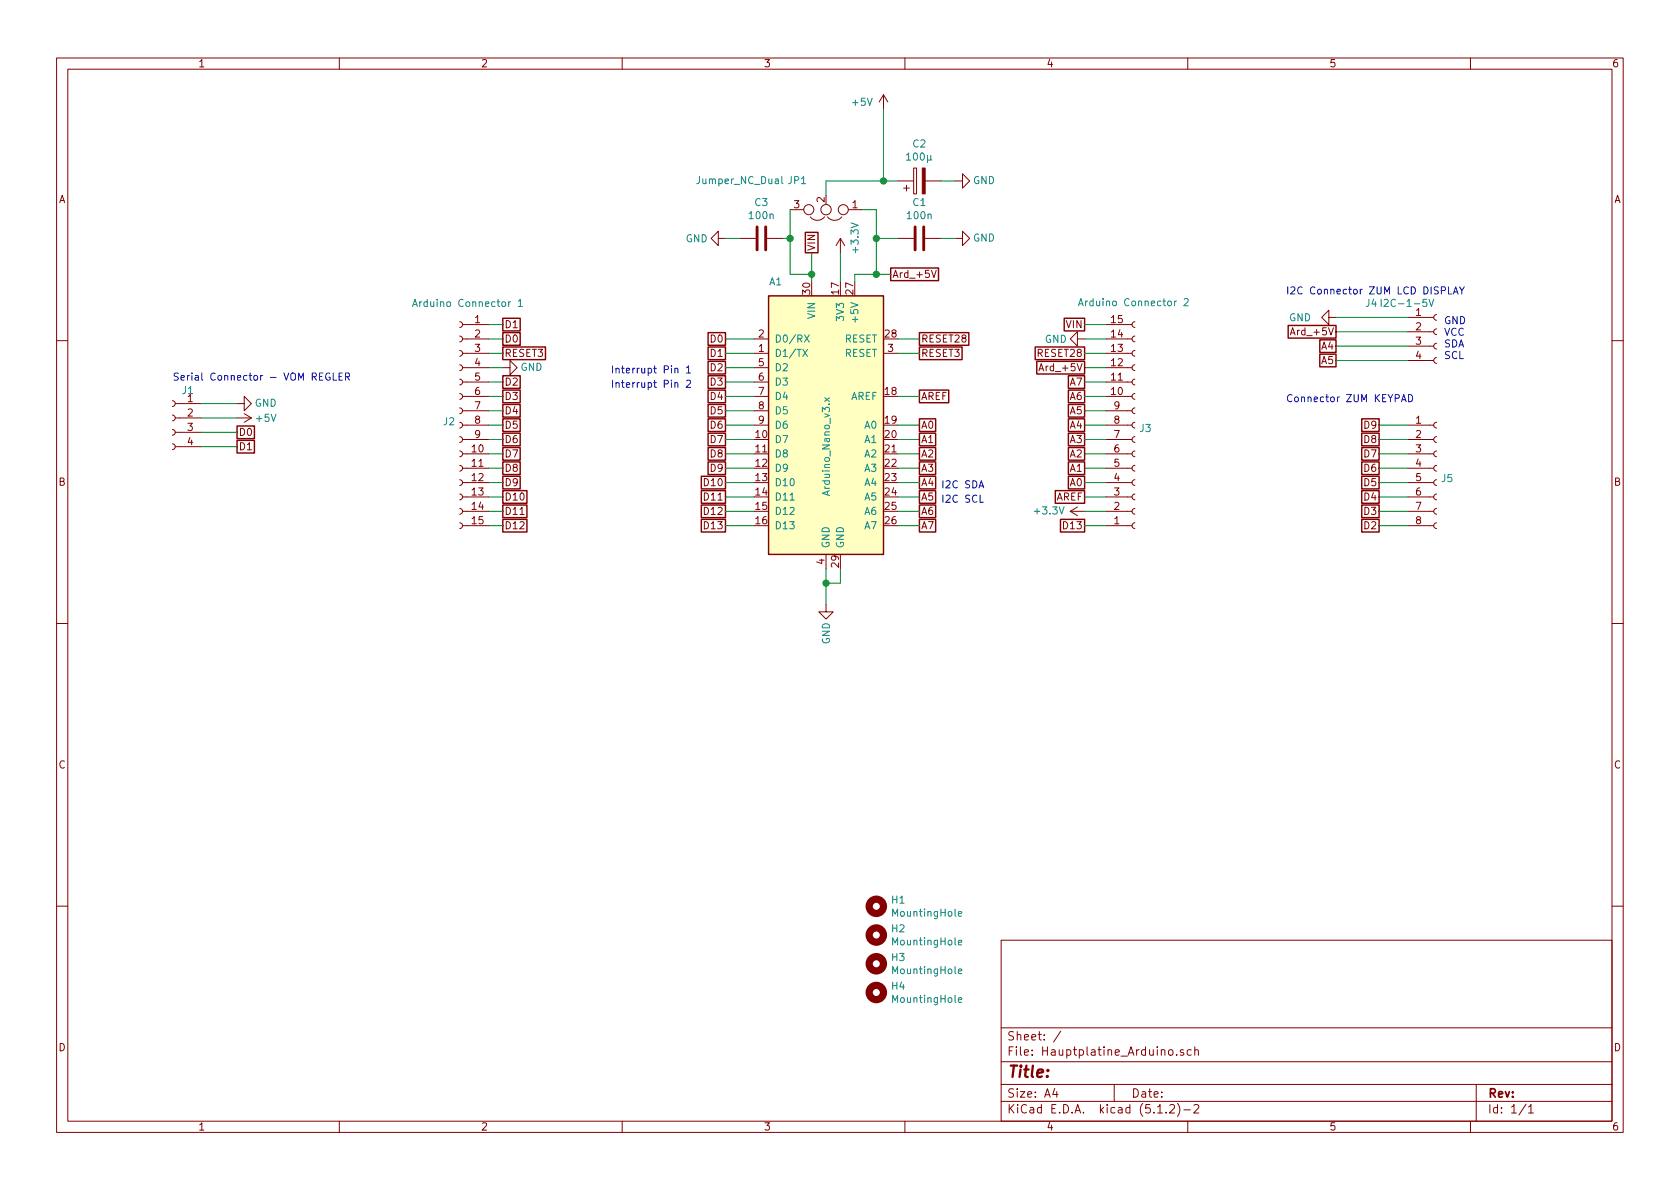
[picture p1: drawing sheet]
<svg xmlns="http://www.w3.org/2000/svg" width="297mm" height="210mm" viewBox="0 0 297 210" stroke-linecap="round" stroke-linejoin="round" font-family="sans-serif">
<g fill="none" stroke="#840000" stroke-width=".18">
<path d="M10 10.3h277v189.9h-277zM12 12.2h273v186.1h-273zM60 10.3v1.9M110 10.3v1.9M156.2 16.8l-.8 1.2M156.2 16.8v2.5M156.2 16.8l.8 1.2M160 10.3v1.9M210 10.3v1.9M260 10.3v1.9M139.7 37.1h2.4M143.3 38.3a1.63 1.63 0 0 0 2.5 0"/>
<path d="M146.3 38.3a1.63 1.63 0 0 0 2.5 0M150 37.1h2.4M158.7 32h2.8M159.8 33.3h1M160.3 32.8v1M161.5 29.7h.6v4.6h-.6zM163.6 32h2.8M168.9 32h1.3v-1.3l1.2 1.3-1.2 1.3v-1.3M81.3 59.4l.3 .2 .2 .2-.1 .5-.4 .1M81.3 56.9l.3 .1 .2 .3-.1 .4-.4 .2M81.8 59.9h4.6M81.8 57.4h4.6"/>
<path d="M127 42.2v-1.3l-1.3 1.3 1.3 1.2v-1.2h1.3M130.8 42.2h2.8M133.3 59.9h2.6M135.6 42.2h2.8M148.6 42.2l-.8 1.2M148.6 42.2v2.5M148.6 42.2l.8 1.2M158.7 42.2h2.8M163.6 42.2h2.8M164.7 47.8l.4 1.3 .4-1.3M168.9 42.2h1.3v-1.3l1.2 1.3-1.2 1.2v-1.2M190.5 59.9v-1.2l-1.3 1.2 1.3 1.3v-1.3h1.3"/>
<path d="M195.6 59.9h4.6M195.6 57.4h4.6M200.7 56.9l-.3 .1-.2 .3 .1 .4 .4 .2M200.7 59.4l-.3 .1-.2 .4 .1 .3 .4 .2M228.1 59.2l.4-1.2 .5 1.2M234.9 56.1v-1.2l-1.2 1.2 1.2 1.3v-1.3h1.3M248.9 58.7h4.6M248.9 56.1h4.6M254 58.2l-.3 .1-.2 .3 .1 .4 .4 .2M254 55.6l-.3 .1-.2 .4 .1 .3 .4 .2M10 60.2h2M30.5 78.5l.3 .1 .2 .3-.1 .4-.4 .2"/>
<path d="M30.5 75.9l.3 .2 .2 .2-.1 .5-.4 .2M30.5 73.4l.3 .1 .2 .3-.1 .4-.4 .2M30.5 70.9l.3 .1 .2 .3-.1 .4-.4 .2M31 73.9h4.6M31 79h4.6M31 76.4h4.6M31 71.4h4.6M41.9 71.4h1.3v-1.3l1.2 1.3-1.2 1.2v-1.2M41.9 73.9h2.5M43.2 73.1l1.2 .8M44.4 73.9l-1.2 .8M81.3 79.8l.3 .1 .2 .3-.1 .4-.4 .2"/>
<path d="M81.3 77.2l.3 .1 .2 .3-.1 .4-.4 .2M81.3 74.7l.3 .1 .2 .3-.1 .4-.4 .2M81.3 72.1l.3 .2 .2 .2-.1 .5-.4 .1M81.3 69.6l.3 .1 .2 .3-.1 .4-.4 .2M81.3 67.1l.3 .1 .2 .3-.1 .4-.4 .2M81.3 64.5l.3 .1 .2 .3-.1 .4-.4 .2M81.3 62l.3 .1 .2 .3-.1 .4-.4 .2M81.8 62.5h4.6M81.8 65h4.6M81.8 67.6h4.6M81.8 70.1h4.6M81.8 72.6h4.6"/>
<path d="M81.8 75.2h4.6M81.8 77.7h4.6M88.9 65h1.3v-1.3l1.2 1.3-1.2 1.3v-1.3M133.3 62.5h2.6M133.3 65h2.6M133.3 67.6h2.6M133.3 70.1h2.6M133.3 72.6h2.6M133.3 75.2h2.6M156.2 62.5h2.5M183.7 65.6l.4-1.3 .4 1.3M195.6 62.5h4.6"/>
<path d="M195.6 65h4.6M195.6 67.6h4.6M195.6 70.1h4.6M195.6 72.6h4.6M195.6 75.2h4.6M195.6 77.7h4.6M200.7 62l-.3 .1-.2 .3 .1 .4 .4 .2M200.7 64.5l-.3 .1-.2 .3 .1 .4 .4 .2M200.7 67.1l-.3 .1-.2 .3 .1 .4 .4 .2M200.7 69.6l-.3 .1-.2 .3 .1 .4 .4 .2M200.7 72.1l-.3 .1-.2 .4 .1 .3 .4 .2M200.7 74.7l-.3 .1-.2 .3 .1 .4 .4 .2"/>
<path d="M200.7 77.2l-.3 .1-.2 .3 .1 .4 .4 .2M200.7 79.8l-.3 .1-.2 .3 .1 .4 .4 .2M248.9 75.2h4.6M248.9 77.7h4.6M248.9 63.7h4.6M248.9 61.2h4.6M254 63.2l-.3 .1-.2 .4 .1 .4 .4 .2M254 60.7l-.3 .1-.2 .3 .1 .4 .4 .2M254 79.8l-.3 .1-.2 .3 .1 .4 .4 .2M254 77.2l-.3 .1-.2 .3 .1 .4 .4 .2M254 74.7l-.3 .1-.2 .3 .1 .4 .4 .2M285 60.2h2"/>
<path d="M81.3 92.5l.3 .1 .2 .3-.1 .4-.4 .2M81.3 89.9l.3 .1 .2 .3-.1 .4-.4 .2M81.3 87.4l.3 .1 .2 .3-.1 .4-.4 .2M81.3 84.8l.3 .2 .2 .2-.1 .5-.4 .1M81.3 82.3l.3 .1 .2 .3-.1 .4-.4 .2M81.8 80.3h4.6M81.8 82.8h4.6M81.8 85.3h4.6M81.8 87.9h4.6M81.8 90.4h4.6M81.8 93h4.6M146 98v2.6"/>
<path d="M189.2 90.4h2.6M189.2 90.4l1.3 .8M190.5 89.7l-1.3 .7M195.6 80.3h4.6M195.6 82.8h4.6M195.6 85.3h4.6M195.6 87.9h4.6M195.6 90.4h4.6M195.6 93h4.6M200.7 82.3l-.3 .1-.2 .3 .1 .4 .4 .2M200.7 84.8l-.3 .1-.2 .4 .1 .3 .4 .2M200.7 87.4l-.3 .1-.2 .3 .1 .4 .4 .2"/>
<path d="M200.7 89.9l-.3 .1-.2 .3 .1 .4 .4 .2M200.7 92.5l-.3 .1-.2 .3 .1 .4 .4 .2M248.9 80.3h4.6M248.9 82.8h4.6M248.9 85.3h4.6M248.9 87.9h4.6M248.9 90.4h4.6M248.9 93h4.6M254 92.5l-.3 .1-.2 .3 .1 .4 .4 .2M254 89.9l-.3 .1-.2 .3 .1 .4 .4 .2M254 87.4l-.3 .1-.2 .3 .1 .4 .4 .2M254 84.8l-.3 .1-.2 .4 .1 .3 .4 .2"/>
<path d="M254 82.3l-.3 .1-.2 .3 .1 .4 .4 .2M10 110.3h2M146 106.9v1.3h1.3l-1.3 1.3-1.2-1.3h1.2M285 110.3h2M10 160.2h2M177 166.3h108v32h-108zM285 160.2h2M60 198.3v1.9M110 198.3v1.9M160 198.3v1.9M177 194.8h108M177 191.8h108"/>
<path d="M177 187.8h108M177 181.8h108M186.5 192.5l-.4 1h1M186.8 193v1M187.6 182.3l-1.3 2M197 191.8v3M204.7 196.8h.8M206.2 196.7v.1M206.7 185.7l.2-.1 .4 .1 .1 .6-.1 .2-.4 .1-.2-.1zM206.8 195.5l.2-.2h.4l.2 .2 .1 .3-.1 .2-.8 .8h.9M208.1 186.5v.1M208.2 195.1a1.71 1.71 0 0 1 0 2.3"/>
<path d="M209.2 185.7l-.3-.1-.2 .2 .1 .2 .4 .2v.3h-.5M209.3 196.3h1.2M210 198.3v1.9M210.6 185.7l-.4-.1-.3 .3 .1 .6 .2 .1 .4-.1M211.1 195.5l.2-.2h.4l.3 .5-1 1h1M211.3 185.7l.2-.1 .3 .1 .1 .9M211.3 185.1v1.5M260 198.3v1.9M261 191.8v6.5M269.8 195.2l-1.2 2M270.3 195.8l.4-.5v1.5M270.3 196.8h.8"/>
<circle cx="143" cy="37.1" r=".89"/>
<circle cx="146" cy="37.1" r=".91"/>
<circle cx="149.1" cy="37.1" r=".89"/>
</g>
<path d="M135.9 52.3h20.3v45.7h-20.3z" fill="#ffffc2" stroke="#ffffc2" stroke-width=".18"/>
<g fill="none" stroke="#840000" stroke-width=".25">
<path d="M88.9 56.3h3.1v2.2h-3.1zM88.9 58.8h3.1v2.3h-3.1zM125.2 58.8h3.1v2.3h-3.1zM135.9 52.3h20.3v45.7h-20.3zM142.4 41.1h2.2v3.6h-2.2zM157.5 47.4h8.4v2.2h-8.4zM162.6 58.8h8.7v2.3h-8.7zM188.2 56.3h3.6v2.2h-3.6zM227.8 57.6h8.4v2.2h-8.4zM41.9 75.3h3.1v2.3h-3.1zM41.9 77.9h3.1v2.2h-3.1zM88.9 61.4h7.5v2.2h-7.5z"/>
<path d="M88.9 79.1h3.1v2.3h-3.1zM88.9 76.6h3.1v2.2h-3.1zM88.9 74.1h3.1v2.2h-3.1zM88.9 71.5h3.1v2.3h-3.1zM88.9 69h3.1v2.2h-3.1zM88.9 66.4h3.1v2.3h-3.1zM125.2 61.4h3.1v2.2h-3.1zM125.2 63.9h3.1v2.2h-3.1zM125.2 66.4h3.1v2.3h-3.1zM125.2 69h3.1v2.2h-3.1zM125.2 71.5h3.1v2.3h-3.1zM125.2 74.1h3.1v2.2h-3.1z"/>
<path d="M125.2 76.6h3.1v2.2h-3.1zM125.2 79.1h3.1v2.3h-3.1zM162.6 76.6h2.8v2.2h-2.8zM162.6 79.1h2.8v2.3h-2.8zM162.6 74.1h2.8v2.2h-2.8zM162.6 69h5.1v2.2h-5.1zM162.6 61.4h7.5v2.2h-7.5zM183 61.4h8.8v2.2h-8.8zM183.3 63.9h8.5v2.2h-8.5zM188.9 79.1h2.9v2.3h-2.9zM188.9 76.6h2.9v2.2h-2.9zM188.9 74.1h2.9v2.2h-2.9z"/>
<path d="M188.9 71.5h2.9v2.3h-2.9zM188.9 69h2.9v2.2h-2.9zM188.9 66.4h2.9v2.3h-2.9zM233.3 60.1h2.9v2.2h-2.9zM233.3 62.6h2.9v2.3h-2.9zM240.8 79.1h3v2.3h-3zM240.8 76.6h3v2.2h-3zM240.8 74.1h3v2.2h-3zM88.9 91.8h4.3v2.3h-4.3zM88.9 89.3h4.3v2.2h-4.3zM88.9 86.8h4.3v2.2h-4.3zM88.9 84.2h3.1v2.3h-3.1z"/>
<path d="M88.9 81.7h3.1v2.2h-3.1zM124 84.2h4.3v2.3h-4.3zM124 86.8h4.3v2.2h-4.3zM124 89.3h4.3v2.2h-4.3zM124 91.8h4.3v2.3h-4.3zM125.2 81.7h3.1v2.2h-3.1zM162.6 81.7h2.8v2.2h-2.8zM162.6 84.2h2.8v2.3h-2.8zM162.6 86.8h2.8v2.2h-2.8zM162.6 89.3h2.8v2.2h-2.8zM162.6 91.8h2.8v2.3h-2.8zM186.6 86.8h5.2v2.2h-5.2z"/>
<path d="M187.5 91.8h4.3v2.3h-4.3zM188.9 84.2h2.9v2.3h-2.9zM188.9 81.7h2.9v2.2h-2.9zM240.8 91.8h3v2.3h-3zM240.8 89.3h3v2.2h-3zM240.8 86.8h3v2.2h-3zM240.8 84.2h3v2.3h-3zM240.8 81.7h3v2.2h-3z"/>
</g>
<g fill="none" stroke="#008484" stroke-width=".18">
<path d="M138.2 31.2v1.1l.2 .2M72.9 54.2l.5-1.3 .4 1.3M73.1 53.8h.6M91.6 53.3l.4-.4v1.3M91.6 54.2h.8M142.2 59.2l.9 1.3M143.1 59.2l-.9 1.3M190.7 54.1l.4-1.3 .4 1.3M190.8 53.7h.6M209.4 52.9l.5-.1 .2 .4-.1 .2-.7 .7h.8M244.2 52.9v1.3M244.7 53.1l.5-.2 .3 .4-.8 .9h.8"/>
<path d="M252.7 52.9l.4 1.3 .4-1.3M141.9 61.8l.9 1.2M142.8 61.8l-.9 1.2M145.8 70.3l.9 .7M146.7 70.3l-.9 .7M169.4 161.6l.7-.1-.1-.3h-.4l-.2 .2 .1 .6h.5M169.4 166.7l.7-.1-.1-.3h-.4l-.2 .1 .1 .7h.5M169.4 171.7l.7-.1-.1-.2-.4-.1-.2 .2 .1 .6h.5M169.4 176.8l.7-.1-.1-.2-.4-.1-.2 .2 .1 .6h.5"/>
</g>
<g fill="none" stroke="#008400" stroke-width=".18">
<path d="M156.2 19.3v12.7M139.7 37.1v11.4h3.8M152.4 37.1h2.5v11.4M158.7 32h-12.7v2.5M166.4 32h2.5M86.4 59.9h2.5M86.4 57.4h2.5M128.3 59.9h5M128.3 42.2h2.5M138.4 42.2h1.3M143.5 44.7v5.1M148.6 44.7v5.1"/>
<path d="M154.9 42.2h3.8M157.5 48.5h-6.4v1.3M158.7 59.9h3.9M166.4 42.2h2.5M191.8 59.9h3.8M191.8 57.4h3.8M236.2 56.1h12.7M236.2 58.7h12.7M35.6 71.4h6.3M35.6 73.9h6.3M35.6 76.4h6.3M35.6 79h6.3"/>
<path d="M86.4 77.7h2.5M86.4 62.5h2.5M86.4 70.1h2.5M86.4 75.2h2.5M86.4 65h2.5M86.4 67.6h2.5M86.4 72.6h2.5M128.3 77.7h5M128.3 62.5h5M128.3 70.1h5M128.3 75.2h5M128.3 65h5"/>
<path d="M128.3 67.6h5M128.3 72.6h5M158.7 77.7h3.9M158.7 62.5h3.9M158.7 70.1h3.9M158.7 75.2h3.9M191.8 77.7h3.8M191.8 62.5h3.8M191.8 70.1h3.8M191.8 75.2h3.8M191.8 65h3.8M191.8 67.6h3.8"/>
<path d="M191.8 72.6h3.8M236.2 61.2h12.7M236.2 63.7h12.7M243.8 77.7h5.1M243.8 75.2h5.1M86.4 80.3h2.5M86.4 82.8h2.5M86.4 85.3h2.5M86.4 87.9h2.5M86.4 90.4h2.5M86.4 93h2.5M128.3 80.3h5"/>
<path d="M128.3 82.8h5M128.3 85.3h5M128.3 87.9h5M128.3 90.4h5M128.3 93h5M158.7 80.3h3.9M158.7 82.8h3.9M158.7 85.3h3.9M158.7 87.9h3.9M158.7 90.4h3.9M158.7 93h3.9M191.8 80.3h3.8"/>
<path d="M191.8 82.8h3.8M191.8 85.3h3.8M191.8 87.9h3.8M191.8 90.4h3.8M191.8 93h3.8M243.8 80.3h5.1M243.8 82.8h5.1M243.8 85.3h5.1M243.8 87.9h5.1M243.8 90.4h5.1M243.8 93h5.1M146 100.6v6.3"/>
<path d="M148.6 100.6v2.5h-2.6"/>
</g>
<g fill="#008400" stroke="#008400" stroke-width=".25">
<circle cx="146.1" cy="103.1" r=".51"/>
<circle cx="156.2" cy="32" r=".51"/>
<circle cx="143.5" cy="48.5" r=".51"/>
<circle cx="154.9" cy="48.5" r=".51"/>
<circle cx="154.9" cy="42.2" r=".51"/>
<circle cx="139.7" cy="42.2" r=".51"/>
</g>
<g fill="none" stroke="#0000c2" stroke-width=".18">
<path d="M256.1 50.7v1.3h.6M257 52l.4-1.3 .4 1.3M257.1 51.6h.6M258.1 50.7l.4 .7 .4-.7M258.5 51.4v.6M58.3 66a.59 .59 0 0 0-.7 .6 .59 .59 0 0 0 .7 .6l.1-.5h-.3M58.9 66v1.2h.6M59.9 66.6h.5M60.5 66h-.6v1.2h.6M61.1 66.6h.6v-.5l-.1-.1h-.5v1.2M61.4 66.6l.4 .6M119.3 65.2l.2-.1 .3 .1 .1 .8"/>
<path d="M119.3 67.8l.2-.1h.3l.1 .8M121.4 65l.3-.3v1.3M121.4 67.4l.5-.2 .2 .4-.1 .2-.7 .7h.8M121.4 66h.7M247.8 71l.4-1.2 .4 1.2M247.9 70.7h.6M249 69.8a.64 .64 0 0 1 .8 .6 .64 .64 0 0 1-.8 .6zM173.1 86.3l.4-1.3 .4 1.3M173.3 87.5v1.3h.6"/>
</g>
<path d="M163.1 29.7h.5v4.6h-.5z" fill="#840000" stroke="#840000" stroke-width=".18"/>
<path d="M133.9 40.1v4.1M135.4 40.1v4.1M161.8 40.1v4.1M163.3 40.1v4.1" fill="none" stroke="#840000" stroke-width=".51"/>
<g fill="none" stroke="#840000" stroke-width="1.3">
<circle cx="154.9" cy="175.5" r="1.27"/>
<circle cx="154.9" cy="160.3" r="1.27"/>
<circle cx="154.9" cy="165.3" r="1.27"/>
<circle cx="154.9" cy="170.4" r="1.27"/>
</g>
<text font-size="2.8" fill="#840000" x="178" y="190.5">Title:</text>
<g font-size="2.1" fill="#840000">
<text x="178" y="184">Sheet: /</text>
<text x="178" y="186.7">File: Hauptplatine_Arduino.sch</text>
<text x="178" y="196.9">KiCad E.D.A. kicad (5.1.2)-2</text>
<text x="178" y="194.1">Size: A4</text>
<text x="200" y="194.1">Date:</text>
<text x="263" y="194.1">Rev:</text>
<text x="263" y="196.9">Id: 1/1</text>
</g>
<g font-size="1.8" fill="#840000">
<text x="35" y="11.9">1</text>
<text x="85" y="11.9">2</text>
<text x="135" y="11.9">3</text>
<text x="185" y="11.9">4</text>
<text x="235" y="11.9">5</text>
<text x="285" y="11.9">6</text>
<text x="10.4" y="35.9">A</text>
<text x="145.8" y="35.8" transform="rotate(-90 145.8 35.8)">2</text>
<text x="285.4" y="35.9">A</text>
<text x="140.4" y="36.8">3</text>
<text x="150.7" y="36.8">1</text>
<text x="144.1" y="44.4" transform="rotate(-90 144.1 44.4)">VIN</text>
<text x="143.3" y="52" transform="rotate(-90 143.3 52)">30</text>
<text x="148.3" y="52" transform="rotate(-90 148.3 52)">17</text>
<text x="150.9" y="52" transform="rotate(-90 150.9 52)">27</text>
<text x="157.7" y="49.1">Ard_+5V</text>
<text x="84" y="57.1">1</text>
<text x="84" y="59.7">2</text>
<text x="89.2" y="58">D1</text>
<text x="134.1" y="59.7">2</text>
<text x="156.5" y="59.7">28</text>
<text x="188.6" y="58">VIN</text>
<text x="196.5" y="59.7">14</text>
<text x="196.5" y="57.1">15</text>
<text x="228.8" y="59.3">Ard_+5V</text>
<text x="250.3" y="55.9">1</text>
<text x="250.3" y="58.4">2</text>
<text x="84" y="62.2">3</text>
<text x="84" y="64.8">4</text>
<text x="89.2" y="60.6">D0</text>
<text x="89.2" y="63.1">RESET3</text>
<text x="125.8" y="60.6">D0</text>
<text x="125.8" y="63.1">D1</text>
<text x="125.8" y="65.7">D2</text>
<text x="134.1" y="62.2">1</text>
<text x="134.1" y="64.8">5</text>
<text x="157" y="62.2">3</text>
<text x="162.8" y="63.1">RESET3</text>
<text x="162.8" y="60.6">RESET28</text>
<text x="183.6" y="63.1">RESET28</text>
<text x="184.3" y="65.7">Ard_+5V</text>
<text x="196.5" y="64.8">12</text>
<text x="196.5" y="62.2">13</text>
<text x="233.7" y="61.8">A4</text>
<text x="233.7" y="64.4">A5</text>
<text x="250.3" y="61">3</text>
<text x="250.3" y="63.5">4</text>
<text x="84" y="67.3">5</text>
<text x="84" y="69.8">6</text>
<text x="89.2" y="70.7">D3</text>
<text x="89.2" y="68.2">D2</text>
<text x="125.8" y="68.2">D3</text>
<text x="125.8" y="70.7">D4</text>
<text x="134.1" y="67.3">6</text>
<text x="134.1" y="69.8">7</text>
<text x="156.5" y="69.8">18</text>
<text x="162.8" y="70.7">AREF</text>
<text x="189.3" y="70.7">A6</text>
<text x="189.3" y="68.2">A7</text>
<text x="196.5" y="69.8">10</text>
<text x="196.5" y="67.3">11</text>
<text x="33.2" y="73.7">2</text>
<text x="33.2" y="76.2">3</text>
<text x="42.2" y="77.1">D0</text>
<text x="84" y="72.4">7</text>
<text x="84" y="74.9">8</text>
<text x="84" y="77.5">9</text>
<text x="89.2" y="75.8">D5</text>
<text x="89.2" y="73.3">D4</text>
<text x="125.8" y="73.3">D5</text>
<text x="125.8" y="75.8">D6</text>
<text x="133.7" y="77.5">10</text>
<text x="134.1" y="72.4">8</text>
<text x="134.1" y="74.9">9</text>
<text x="156.5" y="74.9">19</text>
<text x="156.5" y="77.5">20</text>
<text x="162.8" y="75.8">A0</text>
<text x="189.3" y="75.8">A4</text>
<text x="189.3" y="73.3">A5</text>
<text x="197" y="77.5">7</text>
<text x="197" y="74.9">8</text>
<text x="197" y="72.4">9</text>
<text x="241.3" y="75.8">D9</text>
<text x="250.3" y="74.9">1</text>
<text x="250.3" y="77.5">2</text>
<text x="33.2" y="78.7">4</text>
<text x="42.2" y="79.6">D1</text>
<text x="83.5" y="80">10</text>
<text x="83.5" y="82.5">11</text>
<text x="89.2" y="83.4">D8</text>
<text x="89.2" y="80.9">D7</text>
<text x="89.2" y="78.4">D6</text>
<text x="125.8" y="78.4">D7</text>
<text x="125.8" y="80.9">D8</text>
<text x="125.8" y="83.4">D9</text>
<text x="133.7" y="80">11</text>
<text x="133.7" y="82.5">12</text>
<text x="156.5" y="80">21</text>
<text x="156.5" y="82.5">22</text>
<text x="162.8" y="78.4">A1</text>
<text x="162.8" y="80.9">A2</text>
<text x="162.8" y="83.4">A3</text>
<text x="189.3" y="83.4">A1</text>
<text x="189.3" y="80.9">A2</text>
<text x="189.3" y="78.4">A3</text>
<text x="197" y="82.5">5</text>
<text x="197" y="80">6</text>
<text x="241.3" y="83.4">D6</text>
<text x="241.3" y="80.9">D7</text>
<text x="241.3" y="78.4">D8</text>
<text x="250.3" y="80">3</text>
<text x="250.3" y="82.5">4</text>
<text x="10.4" y="85.9">B</text>
<text x="83.5" y="85.1">12</text>
<text x="83.5" y="87.6">13</text>
<text x="89.2" y="88.5">D10</text>
<text x="89.2" y="86">D9</text>
<text x="124.8" y="86">D10</text>
<text x="124.8" y="88.5">D11</text>
<text x="133.7" y="85.1">13</text>
<text x="133.7" y="87.6">14</text>
<text x="156.5" y="85.1">23</text>
<text x="156.5" y="87.6">24</text>
<text x="162.8" y="86">A4</text>
<text x="162.8" y="88.5">A5</text>
<text x="186.7" y="88.5">AREF</text>
<text x="189.3" y="86">A0</text>
<text x="197" y="87.6">3</text>
<text x="197" y="85.1">4</text>
<text x="241.3" y="88.5">D4</text>
<text x="241.3" y="86">D5</text>
<text x="250.3" y="85.1">5</text>
<text x="250.3" y="87.6">6</text>
<text x="285.4" y="85.9">B</text>
<text x="83.5" y="90.2">14</text>
<text x="83.5" y="92.7">15</text>
<text x="89.2" y="93.6">D12</text>
<text x="89.2" y="91.1">D11</text>
<text x="124.8" y="91.1">D12</text>
<text x="124.8" y="93.6">D13</text>
<text x="133.7" y="90.2">15</text>
<text x="133.7" y="92.7">16</text>
<text x="156.5" y="90.2">25</text>
<text x="156.5" y="92.7">26</text>
<text x="162.8" y="91.1">A6</text>
<text x="162.8" y="93.6">A7</text>
<text x="188.3" y="93.6">D13</text>
<text x="197" y="92.7">1</text>
<text x="197" y="90.2">2</text>
<text x="241.3" y="93.6">D2</text>
<text x="241.3" y="91.1">D3</text>
<text x="250.3" y="90.2">7</text>
<text x="250.3" y="92.7">8</text>
<text x="145.8" y="99.8" transform="rotate(-90 145.8 99.8)">4</text>
<text x="148.3" y="100.3" transform="rotate(-90 148.3 100.3)">29</text>
<text x="10.4" y="135.9">C</text>
<text x="285.4" y="135.9">C</text>
<text x="10.4" y="185.9">D</text>
<text x="285.4" y="185.9">D</text>
<text x="35" y="199.9">1</text>
<text x="85" y="199.9">2</text>
<text x="135" y="199.9">3</text>
<text x="185" y="199.9">4</text>
<text x="235" y="199.9">5</text>
<text x="285" y="199.9">6</text>
</g>
<g font-size="1.8" fill="#008484">
<text x="150.8" y="18.7">+5V</text>
<text x="160.5" y="28.4">100µ</text>
<text x="161.4" y="26.1">C2</text>
<text x="123.4" y="32.6">Jumper_NC_Dual</text>
<text x="139.4" y="32.6">JP1</text>
<text x="172" y="32.6">GND</text>
<text x="132.6" y="38.8">100n</text>
<text x="133.5" y="36.4">C3</text>
<text x="160.6" y="38.8">100n</text>
<text x="161.4" y="36.4">C1</text>
<text x="121.2" y="42.8">GND</text>
<text x="151.8" y="44.5" transform="rotate(-90 151.8 44.5)">+3.3V</text>
<text x="172" y="42.7">GND</text>
<text x="136" y="50.5">A1</text>
<text x="73.9" y="54.3">Arduino Connector 1</text>
<text x="144.1" y="56.3" transform="rotate(-90 144.1 56.3)">VIN</text>
<text x="149.2" y="56.5" transform="rotate(-90 149.2 56.5)">3V3</text>
<text x="151.8" y="56.5" transform="rotate(-90 151.8 56.5)">+5V</text>
<text x="191.7" y="54.1">Arduino Connector 2</text>
<text x="227.9" y="56.8">GND</text>
<text x="241.5" y="54.3">J4</text>
<text x="245.2" y="54.3">I2C-1-5V</text>
<text x="92" y="65.6">GND</text>
<text x="136.9" y="63.1">D1/TX</text>
<text x="136.9" y="60.6">D0/RX</text>
<text x="136.9" y="65.7">D2</text>
<text x="149.3" y="60.6">RESET</text>
<text x="149.3" y="63.1">RESET</text>
<text x="184.7" y="60.6">GND</text>
<text x="32.3" y="69.7">J1</text>
<text x="33.2" y="71.1">1</text>
<text x="45" y="71.9">GND</text>
<text x="136.9" y="68.2">D3</text>
<text x="136.9" y="70.7">D4</text>
<text x="150.4" y="70.7">AREF</text>
<text x="45.4" y="74.6">+5V</text>
<text x="78.4" y="75.2">J2</text>
<text x="136.9" y="73.3">D5</text>
<text x="136.9" y="75.8">D6</text>
<text x="152.9" y="75.8">A0</text>
<text x="201.6" y="76.4">J3</text>
<text x="136.9" y="78.4">D7</text>
<text x="136.9" y="80.9">D8</text>
<text x="136.9" y="83.4">D9</text>
<text x="152.9" y="78.4">A1</text>
<text x="152.9" y="80.9">A2</text>
<text x="152.9" y="83.4">A3</text>
<text x="136.9" y="86">D10</text>
<text x="136.9" y="88.5">D11</text>
<text x="146.7" y="87.3" transform="rotate(-90 146.7 87.3)">Arduino_Nano_v3.x</text>
<text x="152.9" y="86">A4</text>
<text x="152.9" y="88.5">A5</text>
<text x="254.9" y="85.3">J5</text>
<text x="136.9" y="91.1">D12</text>
<text x="136.9" y="93.6">D13</text>
<text x="152.9" y="91.1">A6</text>
<text x="152.9" y="93.6">A7</text>
<text x="183.1" y="91">+3.3V</text>
<text x="146.7" y="97" transform="rotate(-90 146.7 97)">GND</text>
<text x="149.2" y="97" transform="rotate(-90 149.2 97)">GND</text>
<text x="146.7" y="114" transform="rotate(-90 146.7 114)">GND</text>
<text x="157.7" y="159.8">H1</text>
<text x="157.7" y="164.9">H2</text>
<text x="158" y="162.1">MountingHole</text>
<text x="158" y="167.2">MountingHole</text>
<text x="157.7" y="169.9">H3</text>
<text x="158" y="172.3">MountingHole</text>
<text x="157.7" y="175">H4</text>
<text x="158" y="177.3">MountingHole</text>
</g>
<g font-size="1.8" fill="#0000c2">
<text x="227.3" y="52.1">I2C Connector ZUM LCD DISPLAY</text>
<text x="255.3" y="57.3">GND</text>
<text x="255.3" y="59.4">VCC</text>
<text x="255.3" y="61.4">SDA</text>
<text x="255.3" y="63.5">SCL</text>
<text x="30.5" y="67.3">Serial Connector - VOM REGLER</text>
<text x="107.9" y="66">Interrupt Pin 1</text>
<text x="107.9" y="68.6">Interrupt Pin 2</text>
<text x="227.3" y="71.1">Connector ZUM KEYPAD</text>
<text x="166.4" y="86.4">I2C SDA</text>
<text x="166.4" y="88.9">I2C SCL</text>
</g>
</svg>
